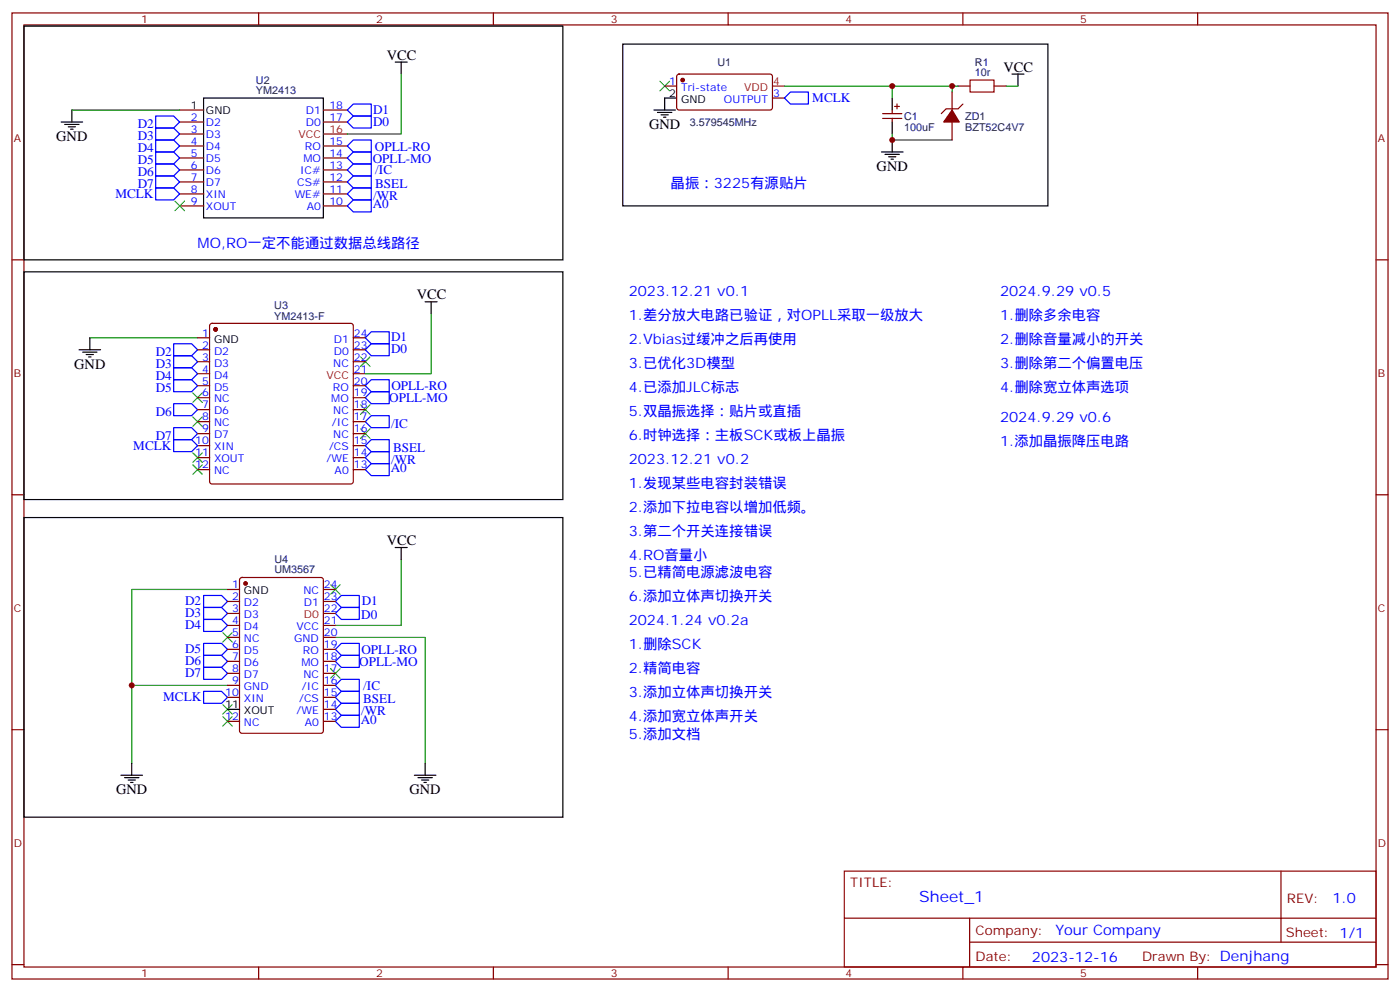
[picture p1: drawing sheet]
<svg xmlns="http://www.w3.org/2000/svg" width="412mm" height="292mm" viewBox="0 0 412 292" stroke-linecap="round" stroke-linejoin="round" font-family="sans-serif">
<g fill="none" stroke="#870000" stroke-width=".35">
<path d="M3.5 3.8h405.4v284.3h-405.4zM7.1 7.3h398.2v277.3h-398.2zM76.2 3.8v3.5M145.3 3.8v3.5M214.5 3.8v3.5M283.6 3.8v3.5M352.8 3.8v3.5M52.9 32.4h7.1M52.9 35.9h7.1M52.9 39.4h7.1M95.2 32.4h7.1M95.2 35.9h7.1"/>
<path d="M95.2 39.4h7.1M195.8 25.3h3.5M199.6 22l.4-.2 27.1 .1 .4 .6v9.5l-.7 .4-27-.1-.5-.6v-9.2zM227.5 28.9h3.6M260 33.4h5.6M260 34.9h5.6M262.8 32.4v1M262.8 34.9v1M263.5 31.3h1.4M264.2 30.6v1.4M280.5 27.1v5.3M280.5 35.9v5.3"/>
<path d="M282.2 25.3h3.6M283.6 30.6l-1.4 1.4h-3.5l-1.4 1.4M292.8 25.3h3.5M52.9 43h7.1M52.9 46.5h7.1M52.9 50h7.1M52.9 53.6h7.1M52.9 57.1h7.1M95.2 43h7.1M95.2 46.5h7.1M95.2 50h7.1M95.2 53.6h7.1"/>
<path d="M95.2 57.1h7.1M3.5 76.5h3.6M52.9 60.6h7.1M95.2 60.6h7.1M405.3 76.5h3.6M58.2 99.4h3.5M62 95.4l.4-.2h41l.5 .2 .2 .5v45.8l-.3 .5-.4 .3h-41l-.5-.3-.2-.5v-45.8zM104.1 99.4h3.5M58.2 102.9h3.5M58.2 106.5h3.5M58.2 110h3.5M58.2 113.5h3.5"/>
<path d="M58.2 117.1h3.5M104.1 102.9h3.5M104.1 106.5h3.5M104.1 110h3.5M104.1 113.5h3.5M104.1 117.1h3.5M58.2 120.6h3.5M58.2 124.1h3.5M58.2 127.6h3.5M58.2 131.2h3.5M58.2 134.7h3.5M58.2 138.2h3.5"/>
<path d="M104.1 120.6h3.5M104.1 124.1h3.5M104.1 127.6h3.5M104.1 131.2h3.5M104.1 134.7h3.5M104.1 138.2h3.5M3.5 145.6h3.6M405.3 145.6h3.6M67 173.5h3.6M67 177h3.6M70.8 170.2l.5-.2h23.2l.7 .4v44.7l-.4 .7h-23.5l-.7-.4v-44.7zM95.2 173.5h3.6"/>
<path d="M95.2 177h3.6M67 180.6h3.6M67 184.1h3.6M67 187.6h3.6M67 191.1h3.6M67 194.7h3.6M67 198.2h3.6M95.2 180.6h3.6M95.2 184.1h3.6M95.2 187.6h3.6M95.2 191.1h3.6M95.2 194.7h3.6"/>
<path d="M95.2 198.2h3.6M3.5 214.8h3.6M67 201.7h3.6M67 205.2h3.6M67 212.3h3.6M95.2 201.7h3.6M95.2 205.2h3.6M95.2 212.3h3.6M95.2 208.8h3.6M405.3 214.8h3.6M248.7 256.4h156.6v28.2h-156.6zM377.3 256.4v20.9"/>
<path d="M248.7 270.2h156.5M285.6 277.3h119.6M285.6 270.2v14.2M3.5 283.9h3.6M76.2 284.6v3.5M145.3 284.6v3.5M214.5 284.6v3.5M283.6 284.6v3.5M352.8 284.6v3.5M405.3 283.9h3.6"/>
</g>
<g fill="none" stroke="#000" stroke-width=".35">
<path d="M7.1 7.7h158.7v68.8h-158.7zM116.4 18.3h3.5M118.2 18.3v3.5M183.4 13h125.3v47.6h-125.3zM18 35.9h6.3M19 36.6h4.3M20.1 37.3h2.1M20.8 38h.7M21.2 32.4v3.5M60 28.9h35.2v35.2h-35.2zM192.6 32.4h6.4M193.7 33.1h4.2"/>
<path d="M194.7 33.8h2.1M195.4 34.5h.7M199.3 28.9h-3.5v3.5M262.8 28.9v3.5M262.8 35.9v3.5M298.1 21.8h3.5M299.9 21.8v3.5M259.6 44.7h6.4M260.7 45.4h4.2M261.8 46.1h2.1M262.5 46.8h.7M262.8 41.2v3.5"/>
<path d="M7.1 80h158.7v67h-158.7zM26.5 99.4v3.5M125.2 88.8h3.6M127 88.8v3.6M23.3 102.9h6.3M24.3 103.6h4.3M25.4 104.4h2.1M26.1 105.1h.7M7.1 152.3h158.7v88.2h-158.7zM116.4 161.1h3.5M118.2 161.1v3.6M67 208.8h3.6"/>
<path d="M35.6 228.2h6.4M36.7 228.9h4.2M37.7 229.6h2.2M38.5 230.3h.7M38.8 224.6v3.6M122.1 228.2h6.3M123.1 228.9h4.3M124.2 229.6h2.1M124.9 230.3h.7M125.2 224.6v3.6"/>
</g>
<g fill="none" stroke="#3c3" stroke-width=".35">
<path d="M194.4 23.9l2.8 2.8M197.2 23.9l-2.8 2.8M51.5 59.2l2.8 2.8M54.3 59.2l-2.8 2.8M56.8 115.6l2.8 2.9M59.6 115.6l-2.8 2.9M106.2 119.2l2.8 2.8M106.2 105.1l2.8 2.8M109 119.2l-2.8 2.8M109 105.1l-2.8 2.8M56.8 133.3l2.8 2.8M56.8 136.8l2.8 2.8"/>
<path d="M56.8 122.7l2.8 2.8M59.6 133.3l-2.8 2.8M59.6 136.8l-2.8 2.8M59.6 122.7l-2.8 2.8M106.2 126.2l2.8 2.8M109 126.2l-2.8 2.8M97.4 172.1l2.8 2.8M100.2 172.1l-2.8 2.8M65.6 186.2l2.8 2.8M68.4 186.2l-2.8 2.8M97.4 196.8l2.8 2.8M100.2 196.8l-2.8 2.8"/>
<path d="M65.6 210.9l2.8 2.8M65.6 207.4l2.8 2.8M68.4 210.9l-2.8 2.8M68.4 207.4l-2.8 2.8"/>
</g>
<path d="M227.5 25.3h3.6" fill="none" stroke="#f00" stroke-width=".35"/>
<g fill="#870000" stroke="#870000" stroke-width=".35">
<path d="M280.5 32.4l2.1 3.5h-4.6z"/>
<circle cx="201.1" cy="23.6" r=".53"/>
<circle cx="63.5" cy="96.9" r=".53"/>
<circle cx="72.3" cy="171.7" r=".53"/>
</g>
<g fill="none" stroke="#00f" stroke-width=".35">
<path d="M45.9 37.7h5.3l1.7 1.7-1.7 1.8h-5.3zM45.9 34.1h5.3l1.7 1.8-1.7 1.8h-5.3zM104.1 30.6h5.3v3.5h-5.3l-1.8-1.7zM104.1 34.1h5.3v3.6h-5.3l-1.8-1.8zM232.8 27.1h5.3v3.5h-5.3l-1.7-1.7zM45.9 48.3h5.3l1.7 1.7-1.7 1.8h-5.3zM45.9 51.8h5.3l1.7 1.8-1.7 1.7h-5.3zM45.9 44.7h5.3l1.7 1.8-1.7 1.8h-5.3zM45.9 41.2h5.3l1.7 1.8-1.7 1.7h-5.3zM45.9 55.3h5.3l1.7 1.8-1.7 1.7h-5.3zM102.3 46.5l1.8-1.8h5.3v3.6h-5.3zM102.3 43l1.8-1.8h5.3v3.5h-5.3z"/>
<path d="M104.1 48.3h5.3v3.5h-5.3l-1.8-1.8zM104.1 55.3h5.3v3.5h-5.3l-1.8-1.7zM104.1 51.8h5.3v3.5h-5.3l-1.8-1.7zM102.3 60.6l1.8-1.8h5.3v3.6h-5.3zM109.4 97.6h5.3v3.6h-5.3l-1.8-1.8zM51.2 111.8h5.2l1.8 1.7-1.8 1.8h-5.2zM51.2 108.2h5.2l1.8 1.8-1.8 1.8h-5.2zM51.2 104.7h5.2l1.8 1.8-1.8 1.7h-5.2zM51.2 101.2h5.2l1.8 1.7-1.8 1.8h-5.2zM51.2 118.8h5.2l1.8 1.8-1.8 1.7h-5.2zM107.6 117.1l1.8-1.8h5.3v3.5h-5.3zM107.6 113.5l1.8-1.7h5.3v3.5h-5.3z"/>
<path d="M107.6 102.9l1.8-1.7h5.3v3.5h-5.3zM51.2 125.9h5.2l1.8 1.7-1.8 1.8h-5.2zM51.2 129.4h5.2l1.8 1.8-1.8 1.7h-5.2zM107.6 138.2l1.8-1.7h5.3v3.5h-5.3zM109.4 122.3h5.3v3.6h-5.3l-1.8-1.8zM109.4 132.9h5.3v3.6h-5.3l-1.8-1.8zM109.4 129.4h5.3v3.5h-5.3l-1.8-1.7zM60 178.8h5.3l1.7 1.8-1.7 1.7h-5.3zM60 175.3h5.3l1.7 1.7-1.7 1.8h-5.3zM100.5 175.3h5.3v3.5h-5.3l-1.7-1.8zM100.5 178.8h5.3v3.5h-5.3l-1.7-1.7zM60 196.4h5.3l1.7 1.8-1.7 1.8h-5.3z"/>
<path d="M60 192.9h5.3l1.7 1.8-1.7 1.7h-5.3zM60 189.4h5.3l1.7 1.7-1.7 1.8h-5.3zM60 182.3h5.3l1.7 1.8-1.7 1.7h-5.3zM98.8 194.7l1.7-1.8h5.3v3.5h-5.3zM98.8 191.1l1.7-1.7h5.3v3.5h-5.3zM100.5 200h5.3v3.5h-5.3l-1.7-1.8zM60 203.5h5.3l1.7 1.7-1.7 1.8h-5.3zM98.8 212.3l1.7-1.8h5.3v3.6h-5.3zM100.5 207h5.3v3.5h-5.3l-1.7-1.7zM100.5 203.5h5.3v3.5h-5.3l-1.7-1.8z"/>
</g>
<g fill="none" stroke="#008700" stroke-width=".35">
<path d="M21.2 32.4h31.7M118.2 21.8v17.6h-15.9M231.1 25.3h31.7v3.6M262.8 39.4v1.8h17.7M262.8 25.3h19.4M280.5 25.3v1.8M296.3 25.3h3.6M26.5 99.4h31.7M127 92.4v17.6h-19.4M67 173.5h-28.2v51.1M118.2 164.7v19.4h-19.4M98.8 187.6h26.4v37"/>
<path d="M38.8 201.7h28.2"/>
</g>
<path d="M285.8 23.6h7v3.5h-7z" fill="none" stroke="#a10000" stroke-width=".35"/>
<g fill="#c00">
<circle cx="38.8" cy="201.7" r=".88"/>
<circle cx="262.8" cy="25.3" r=".88"/>
<circle cx="280.5" cy="25.3" r=".88"/>
<circle cx="262.8" cy="41.2" r=".88"/>
</g>
<text font-size="4.6" fill="#00f" x="270.8" y="265.4">Sheet_1</text>
<g font-size="4.2">
<text x="113.9" y="17.6">VCC</text>
<text x="295.6" y="21.1">VCC</text>
<text x="16.6" y="41.6">GND</text>
<text x="191.2" y="38">GND</text>
<text x="258.2" y="50.4">GND</text>
<text x="122.8" y="88.1">VCC</text>
<text x="21.9" y="108.6">GND</text>
<text x="113.9" y="160.4">VCC</text>
<text x="34.2" y="233.8">GND</text>
<text x="120.6" y="233.8">GND</text>
</g>
<g font-size="4.2" fill="#00f">
<text x="197.6" y="55.3">晶振：3225有源贴片</text>
<text x="58.2" y="73">MO,RO一定不能通过数据总线路径</text>
<text x="185.2" y="87.1">2023.12.21 v0.1</text>
<text x="294.6" y="87.1">2024.9.29 v0.5</text>
<text x="185.2" y="94.1">1.差分放大电路已验证，对OPLL采取一级放大</text>
<text x="294.6" y="94.1">1.删除多余电容</text>
<text x="185.2" y="101.2">2.Vbias过缓冲之后再使用</text>
<text x="294.6" y="101.2">2.删除音量减小的开关</text>
<text x="185.2" y="108.2">3.已优化3D模型</text>
<text x="294.6" y="108.2">3.删除第二个偏置电压</text>
<text x="185.2" y="115.3">4.已添加JLC标志</text>
<text x="294.6" y="115.3">4.删除宽立体声选项</text>
<text x="185.2" y="122.3">5.双晶振选择：贴片或直插</text>
<text x="294.6" y="124.1">2024.9.29 v0.6</text>
<text x="185.2" y="129.4">6.时钟选择：主板SCK或板上晶振</text>
<text x="294.6" y="131.2">1.添加晶振降压电路</text>
<text x="185.2" y="136.5">2023.12.21 v0.2</text>
<text x="185.2" y="143.5">1.发现某些电容封装错误</text>
<text x="185.2" y="150.6">2.添加下拉电容以增加低频。</text>
<text x="185.2" y="157.6">3.第二个开关连接错误</text>
<text x="185.2" y="164.7">4.RO音量小</text>
<text x="185.2" y="170">5.已精简电源滤波电容</text>
<text x="185.2" y="177">6.添加立体声切换开关</text>
<text x="185.2" y="184.1">2024.1.24 v0.2a</text>
<text x="185.2" y="191.1">1.删除SCK</text>
<text x="185.2" y="198.2">2.精简电容</text>
<text x="185.2" y="205.2">3.添加立体声切换开关</text>
<text x="185.2" y="212.3">4.添加宽立体声开关</text>
<text x="185.2" y="217.6">5.添加文档</text>
<text x="392.5" y="265.7">1.0</text>
<text x="310.9" y="275.2">Your Company</text>
<text x="304" y="283">2023-12-16</text>
</g>
<g font-size="3.9" fill="#00f">
<text x="109.9" y="33.4">D1</text>
<text x="239.3" y="30.2">MCLK</text>
<text x="40.6" y="41.2">D3</text>
<text x="40.6" y="37.7">D2</text>
<text x="109.9" y="37">D0</text>
<text x="40.6" y="44.7">D4</text>
<text x="110.4" y="44.6">OPLL-RO</text>
<text x="40.6" y="51.8">D6</text>
<text x="40.6" y="48.3">D5</text>
<text x="109.8" y="48">OPLL-MO</text>
<text x="110.6" y="51.3">/IC</text>
<text x="34" y="58.3">MCLK</text>
<text x="40.6" y="55.3">D7</text>
<text x="109.9" y="58.8">/WR</text>
<text x="110.5" y="55.3">BSEL</text>
<text x="109.8" y="61.3">A0</text>
<text x="115.2" y="100.5">D1</text>
<text x="45.9" y="104.7">D2</text>
<text x="115.2" y="104">D0</text>
<text x="45.9" y="111.8">D4</text>
<text x="45.9" y="108.2">D3</text>
<text x="45.9" y="115.3">D5</text>
<text x="114.6" y="118.3">OPLL-MO</text>
<text x="115.3" y="114.8">OPLL-RO</text>
<text x="45.9" y="122.3">D6</text>
<text x="115.2" y="125.9">/IC</text>
<text x="45.9" y="129.4">D7</text>
<text x="39.3" y="132.4">MCLK</text>
<text x="115.2" y="136.5">/WR</text>
<text x="115.8" y="132.9">BSEL</text>
<text x="115.1" y="138.9">A0</text>
<text x="54.5" y="178.2">D2</text>
<text x="106.5" y="178.2">D1</text>
<text x="54.5" y="185.2">D4</text>
<text x="54.5" y="181.7">D3</text>
<text x="106.4" y="182.3">D0</text>
<text x="54.5" y="195.8">D6</text>
<text x="54.5" y="192.3">D5</text>
<text x="105.8" y="195.9">OPLL-MO</text>
<text x="106.5" y="192.5">OPLL-RO</text>
<text x="54.5" y="199.4">D7</text>
<text x="107" y="203">/IC</text>
<text x="48.1" y="206.5">MCLK</text>
<text x="107" y="207">BSEL</text>
<text x="106.3" y="213">A0</text>
<text x="106.4" y="210.5">/WR</text>
</g>
<g font-size="3.9" fill="#800">
<text x="250.5" y="261">TITLE:</text>
<text x="379.1" y="265.7">REV:</text>
<text x="287.4" y="275.2">Company:</text>
<text x="378.7" y="275.8">Sheet: 1/1</text>
<text x="287.4" y="282.9">Date:</text>
<text x="336.4" y="282.9">Drawn By: Denjhang</text>
</g>
<g font-size="3.2" fill="#800">
<text x="41.6" y="6.8">1</text>
<text x="110.8" y="6.8">2</text>
<text x="179.9" y="6.8">3</text>
<text x="249.1" y="6.8">4</text>
<text x="318.2" y="6.8">5</text>
<text x="4.1" y="41.9">A</text>
<text x="405.9" y="41.9">A</text>
<text x="4.1" y="111.1">B</text>
<text x="405.9" y="111.1">B</text>
<text x="4.1" y="180.2">C</text>
<text x="405.9" y="180.2">C</text>
<text x="4.1" y="249.3">D</text>
<text x="405.9" y="249.3">D</text>
<text x="41.6" y="287.6">1</text>
<text x="110.8" y="287.6">2</text>
<text x="179.9" y="287.6">3</text>
<text x="249.1" y="287.6">4</text>
<text x="318.2" y="287.6">5</text>
</g>
<g font-size="3.2" fill="#000080">
<text x="211.3" y="19.4">U1</text>
<text x="287.2" y="22.5">10r</text>
<text x="287.2" y="19.3">R1</text>
<text x="75.4" y="27.8">YM2413</text>
<text x="75.4" y="24.8">U2</text>
<text x="266.3" y="35.3">C1</text>
<text x="284.3" y="35.3">ZD1</text>
<text x="203.2" y="37.1">3.579545MHz</text>
<text x="266.3" y="38.5">100uF</text>
<text x="284.3" y="38.5">BZT52C4V7</text>
<text x="80.8" y="94.1">YM2413-F</text>
<text x="80.8" y="90.9">U3</text>
<text x="80.8" y="165.7">U4</text>
<text x="80.8" y="168.7">UM3567</text>
</g>
<g font-size="3.2">
<text x="197.1" y="28.5">2</text>
<text x="56.2" y="32">1</text>
<text x="60.7" y="33.4">GND</text>
<text x="200.6" y="30.3">GND</text>
<text x="63" y="100.8">GND</text>
<text x="71.9" y="174.9">GND</text>
<text x="66.3" y="208.4">11</text>
<text x="71.9" y="210.2">XOUT</text>
</g>
<g font-size="3.2" fill="#00f">
<text x="197.1" y="25">1</text>
<text x="200.6" y="26.7">Tri-state</text>
<text x="227.7" y="28.5">3</text>
<text x="56.2" y="35.6">2</text>
<text x="90.1" y="33.4">D1</text>
<text x="97" y="32">18</text>
<text x="97" y="35.6">17</text>
<text x="213.3" y="30.3">OUTPUT</text>
<text x="56.2" y="39.1">3</text>
<text x="60.7" y="37">D2</text>
<text x="60.7" y="40.5">D3</text>
<text x="90.1" y="37">D0</text>
<text x="56.2" y="42.6">4</text>
<text x="56.2" y="46.1">5</text>
<text x="60.7" y="44">D4</text>
<text x="60.7" y="47.6">D5</text>
<text x="89.4" y="47.6">MO</text>
<text x="89.8" y="44">RO</text>
<text x="97" y="46.1">14</text>
<text x="97" y="42.6">15</text>
<text x="56.2" y="49.7">6</text>
<text x="56.2" y="53.2">7</text>
<text x="60.7" y="51.1">D6</text>
<text x="88.4" y="51.1">IC#</text>
<text x="97" y="53.2">12</text>
<text x="97" y="49.7">13</text>
<text x="56.2" y="56.7">8</text>
<text x="60.7" y="54.6">D7</text>
<text x="60.7" y="58.1">XIN</text>
<text x="86.8" y="58.1">WE#</text>
<text x="87.6" y="54.6">CS#</text>
<text x="97" y="56.7">11</text>
<text x="56.2" y="60.3">9</text>
<text x="60.7" y="61.7">XOUT</text>
<text x="90.4" y="61.7">A0</text>
<text x="97" y="60.3">10</text>
<text x="59.5" y="99.1">1</text>
<text x="98.3" y="100.8">D1</text>
<text x="104.2" y="99.1">24</text>
<text x="59.5" y="102.6">2</text>
<text x="59.5" y="106.1">3</text>
<text x="63" y="104.4">D2</text>
<text x="63" y="107.9">D3</text>
<text x="98.2" y="107.9">NC</text>
<text x="98.3" y="104.4">D0</text>
<text x="104.2" y="106.1">22</text>
<text x="104.2" y="102.6">23</text>
<text x="59.5" y="109.6">4</text>
<text x="59.5" y="113.2">5</text>
<text x="63" y="111.4">D4</text>
<text x="104.2" y="113.2">20</text>
<text x="104.2" y="109.6">21</text>
<text x="59.5" y="116.7">6</text>
<text x="63" y="114.9">D5</text>
<text x="63" y="118.5">NC</text>
<text x="97.6" y="118.5">MO</text>
<text x="98.1" y="114.9">RO</text>
<text x="104.2" y="116.7">19</text>
<text x="59.5" y="120.2">7</text>
<text x="59.5" y="123.8">8</text>
<text x="63" y="122">D6</text>
<text x="63" y="125.5">NC</text>
<text x="97.8" y="125.5">/IC</text>
<text x="98.2" y="122">NC</text>
<text x="104.2" y="123.8">17</text>
<text x="104.2" y="120.2">18</text>
<text x="57.5" y="130.8">10</text>
<text x="59.5" y="127.3">9</text>
<text x="63" y="129">D7</text>
<text x="98.2" y="129">NC</text>
<text x="104.2" y="130.8">15</text>
<text x="104.2" y="127.3">16</text>
<text x="57.5" y="134.3">11</text>
<text x="57.5" y="137.9">12</text>
<text x="63" y="132.6">XIN</text>
<text x="63" y="136.1">XOUT</text>
<text x="96.2" y="136.1">/WE</text>
<text x="96.9" y="132.6">/CS</text>
<text x="104.2" y="137.9">13</text>
<text x="104.2" y="134.3">14</text>
<text x="63" y="139.6">NC</text>
<text x="98.6" y="139.6">A0</text>
<text x="68.4" y="173.1">1</text>
<text x="95.4" y="173.1">24</text>
<text x="68.4" y="176.7">2</text>
<text x="71.9" y="178.4">D2</text>
<text x="89.4" y="174.9">NC</text>
<text x="89.5" y="178.4">D1</text>
<text x="95.4" y="176.7">23</text>
<text x="68.4" y="180.2">3</text>
<text x="68.4" y="183.7">4</text>
<text x="71.9" y="182">D3</text>
<text x="71.9" y="185.5">D4</text>
<text x="87.3" y="185.5">VCC</text>
<text x="95.4" y="183.7">21</text>
<text x="95.4" y="180.2">22</text>
<text x="68.4" y="187.3">5</text>
<text x="68.4" y="190.8">6</text>
<text x="71.9" y="189">NC</text>
<text x="86.7" y="189">GND</text>
<text x="95.4" y="190.8">19</text>
<text x="95.4" y="187.3">20</text>
<text x="68.4" y="194.3">7</text>
<text x="68.4" y="197.8">8</text>
<text x="71.9" y="192.5">D5</text>
<text x="71.9" y="196.1">D6</text>
<text x="88.8" y="196.1">MO</text>
<text x="89.2" y="192.5">RO</text>
<text x="95.4" y="197.8">17</text>
<text x="95.4" y="194.3">18</text>
<text x="68.4" y="201.4">9</text>
<text x="71.9" y="199.6">D7</text>
<text x="71.9" y="203.1">GND</text>
<text x="89" y="203.1">/IC</text>
<text x="89.4" y="199.6">NC</text>
<text x="95.4" y="201.4">16</text>
<text x="66.3" y="204.9">10</text>
<text x="71.9" y="206.7">XIN</text>
<text x="88.1" y="206.7">/CS</text>
<text x="95.4" y="208.4">14</text>
<text x="95.4" y="204.9">15</text>
<text x="66.3" y="211.9">12</text>
<text x="71.9" y="213.7">NC</text>
<text x="87.4" y="210.2">/WE</text>
<text x="89.8" y="213.7">A0</text>
<text x="95.4" y="211.9">13</text>
</g>
<g font-size="3.2" fill="#f00">
<text x="219.2" y="26.7">VDD</text>
<text x="227.7" y="25">4</text>
<text x="87.9" y="40.5">VCC</text>
<text x="97" y="39.1">16</text>
<text x="96.2" y="111.4">VCC</text>
<text x="89.5" y="182">D0</text>
</g>
</svg>
